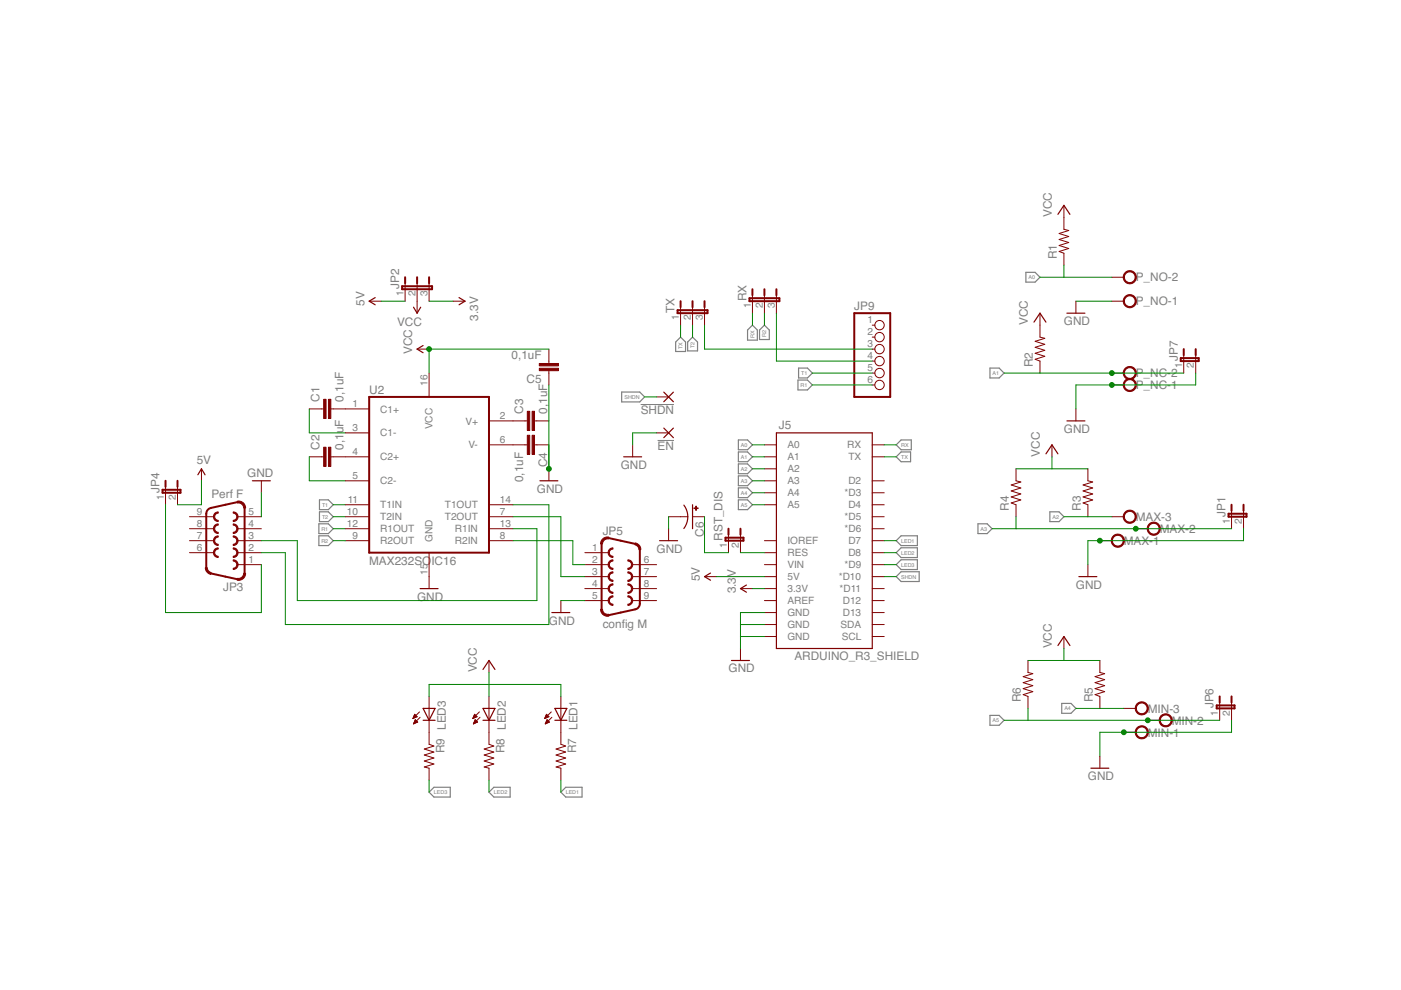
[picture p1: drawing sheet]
<svg xmlns="http://www.w3.org/2000/svg" width="297mm" height="210mm" viewBox="0 0 297 210" stroke-linecap="round" stroke-linejoin="round" font-family="sans-serif">
<path d="M135.8 85.8h7.1M139.4 93.4h3.5" fill="none" stroke="#808080" stroke-width=".21"/>
<g fill="none" stroke="#808080" stroke-width=".25">
<path d="M217.5 57.7h2l1 1.1-1 1h-2zM143.3 72.5l1-1 1.1 1v2h-2.1zM145.8 72.5l1-1 1.1 1v1.9h-2.1zM158.5 70l1-1.1 1.1 1.1v2.1h-2.1zM161 70l1.1-1.1 1 1.1v2h-2.1zM169.3 78h1.9l1 1.1-1 1h-1.9zM209.9 78h1.9l1.1 1.1-1.1 1h-1.9zM131.8 83.1h3.8l1.1 1.1-1.1 1h-3.8zM156.5 93.3h2l1 1-1 1.1h-2zM156.5 95.8h2l1 1.1-1 1h-2zM156.5 98.4h2l1 1-1 1h-2zM169.2 80.6h2l1 1-1 1.1h-2z"/>
<path d="M190 94.3l1.1-1h2.1v2.1h-2.1zM190 96.9l1.1-1.1h2v2.1h-2zM67.6 111.1h2l1.1 1-1.1 1h-2zM67.6 113.6h2l1.1 1-1.1 1.1h-2zM67.7 106h1.9l1.1 1-1.1 1.1h-1.9zM67.7 108.5h1.9l1.1 1.1-1.1 1h-1.9zM156.5 106h2l1 1-1 1.1h-2zM156.5 100.9h2l1 1-1 1.1h-2zM156.5 103.4h2l1 1.1-1 1h-2zM190 114.6l1.1-1h3.4v2.1h-3.4zM190 117.2l1.1-1.1h3.4v2.1h-3.4zM190 119.7l1.1-1h3.4v2.1h-3.4z"/>
<path d="M207.3 111.1h2l1 1-1 1h-2zM222.6 108.5h1.9l1.1 1.1-1.1 1h-1.9zM190 122.3l1.1-1.1h3.8v2.1h-3.8zM209.9 151.7h1.9l1.1 1-1.1 1.1h-1.9zM225.1 149.1h2l1 1.1-1 1h-2zM91 168l1-1.1h3.5v2.1h-3.5zM104.7 166.9h3.5v2.1h-3.5l-1-1zM118.9 168l1.1-1.1h3.4v2.1h-3.4z"/>
</g>
<g fill="none" stroke="#800000" stroke-width=".21">
<path d="M225.6 43.5v5.1l1 .3-2 .6 2 .6-2 .7 2 .6-2 .6 2 .7-2 .6 1 .4v2.5M235.7 58.8h2.6M78.3 63.9h2.5M85.9 60v3.9M88.4 60v6.4M88.4 74h2.6M91 60v3.9M91 79.1v5.1M96.1 63.9h2.5M116.4 74v3.1M116.4 78.6v3M144.3 65.1v3.8"/>
<path d="M146.8 65.1v3.8M149.4 65.1v3.8M159.5 62.6v3.8M162.1 62.6v3.8M164.6 62.6v3.8M184.9 74h.6M184.9 79.1h.6M184.9 68.9h.6M184.9 71.5h.6M184.9 76.6h.6M220.5 66.4v5.1l1 .2-2 .7 2 .6-2 .6 2 .7-2 .6 2 .6-2 .7 1 .4v2.5M228.1 63.9v2.5"/>
<path d="M235.7 63.9h2.6M235.7 79.1h2.6M251 75.3v3.8M253.5 75.3v3.8M42.7 99.4v2.5M65.6 86.7h3M65.6 96.9h3M70.1 86.7h8.2M70.1 96.9h8.2M73.2 91.8h5.1M103.7 89.2h8.1M103.7 94.3h8.1"/>
<path d="M113.3 89.2h3.1M113.3 94.3h3.1M116.4 99.4v2.5M134.1 94.3v2.6M139.2 91.8h2.6M139.2 84.2h2.6M162.1 96.9h2.5M162.1 94.3h2.5M162.1 99.4h2.5M184.9 96.9h2.6M184.9 94.3h2.6M184.9 81.6h.6"/>
<path d="M215.4 99.4v2.5l1 .3-2 .6 2 .7-2 .6 2 .6-2 .7 2 .6-2 .6 1 .4v2.6M223 94.3v2.6M228.1 86.7v2.5M230.7 99.4v2.5l1 .3-2.1 .6 2.1 .7-2.1 .6 2.1 .6-2.1 .7 2.1 .6-2.1 .6 1.1 .4v2.6M235.7 81.6h2.6M35.1 103.2v3.8M37.6 103.2v3.8M40.2 109.6h5.1M40.2 112.1h5.1M40.2 114.6h5.1M40.2 117.2h5.1M50.3 109.6h5.1"/>
<path d="M50.3 112.1h5.1M50.3 114.6h5.1M50.3 117.2h5.1M50.3 119.7h5.1M55.4 101.9v2.6M73.2 101.9h5.1M73.2 107h5.1M73.2 109.6h5.1M73.2 112.1h5.1M73.2 114.6h5.1M91 117.2v7.6M103.7 107h5.1"/>
<path d="M103.7 109.6h5.1M103.7 112.1h5.1M103.7 114.6h5.1M124 117.2h5.1M124 119.7h5.1M134.1 119.7h5.1M141.8 109.6h4M141.8 112.1v2.5M146.8 109.6h2.6M154.5 113.4v3.8M157 113.4v3.8M162.1 101.9h2.5"/>
<path d="M162.1 107h2.5M162.1 114.6h2.5M162.1 117.2h2.5M162.1 119.7h2.5M162.1 104.5h2.5M184.9 101.9h2.6M184.9 107h2.6M184.9 109.6h2.6M184.9 112.1h2.6M184.9 114.6h2.6M184.9 117.2h2.6M184.9 119.7h2.6"/>
<path d="M184.9 104.5h2.6M230.7 119.7v2.6M233.2 114.6h2.5M235.7 109.6h2.6M240.8 112.1h2.6M261.1 108.3v3.8M263.7 108.3v3.8M118.9 127.3v2.6M124 122.3h5.1M124 124.8h5.1M124 127.3h5.1M134.1 122.3h5.1"/>
<path d="M134.1 124.8h5.1M134.1 127.3h5.1M149.4 122.3h2.5M157 124.8h2.5M157 137.5v2.5M162.1 122.3h2.5M162.1 124.8h2.5M162.1 127.3h2.5M162.1 129.9h2.5M162.1 132.4h2.5M162.1 135h2.5M184.9 122.3h2.6"/>
<path d="M184.9 124.8h2.6M184.9 127.3h2.6M184.9 129.9h2.6M184.9 132.4h2.6M184.9 135h2.6M225.6 135v2.5M87.5 152.3h.1M87.6 152.2h.3M87.7 152.1h.4M87.7 153.4h.1M87.7 152h.7M87.8 151.8h.5"/>
<path d="M87.8 153.3h.3M87.8 151.7h.4M87.8 153.2h.6M87.9 151.6h.2M87.9 153.1h.6M87.9 151.5h.1M87.9 152.9h.5M88 152.8h.3M88 152.7h.1M88.1 152.6l.5 .5-.9 .4zM88.4 152l-.5-.6-.4 .9M88.4 152l-.9 .3"/>
<path d="M88.9 150.9l-1.4 1.4M89.1 152.1l-1.4 1.4M91 147.7v10.1l1 .4-2 .6 2 .6-2 .7 2 .6-2 .7 2 .6-2 .6 1 .3v2.5M100.2 152.3h.1M100.3 152.2h.3M100.4 152.1h.4M100.4 152h.7M100.4 153.4h.1M100.5 151.8h.5M100.5 153.3h.3M100.5 151.7h.4M100.5 153.2h.6"/>
<path d="M100.6 151.6h.2M100.6 153.1h.6M100.6 151.5h.1M100.6 152.9h.5M100.6 152.8h.4M100.7 152.7h.1M100.8 152.6l.5 .5-.9 .4zM101.1 152l-.5-.6-.4 .9M101.1 152l-.9 .3M101.6 150.9l-1.4 1.4M101.8 152.1l-1.4 1.4M103.7 140v2.6"/>
<path d="M103.7 147.7v10.1l1 .4-2 .6 2 .6-2 .7 2 .6-2 .7 2 .6-2 .6 1 .3v2.5M115.5 152.3h.1M115.5 152.2h.3M115.6 152.1h.5M115.6 152h.8M115.6 153.4h.2M115.7 151.8h.5M115.7 153.3h.4M115.7 151.7h.4M115.7 153.2h.7M115.8 153.1h.6M115.8 151.6h.2"/>
<path d="M115.8 151.5h.1M115.8 152.9h.5M115.9 152.8h.3M116 152.7h.1M116 152.6l.5 .5-.9 .4zM116.4 152l-.5-.6-.4 .9M116.4 152l-.9 .3M116.9 150.9l-1.4 1.4M117 152.1l-1.4 1.4M118.9 147.7v10.1l1 .4-2 .6 2 .6-2 .7 2 .6-2 .7 2 .6-2 .6 1 .3v2.5M218 140v2.6l1 .2-2.1 .7 2.1 .6-2.1 .6 2.1 .7-2.1 .6 2.1 .6-2.1 .7 1.1 .4v2.5M233.2 140v2.6l1 .2-2 .7 2 .6-2 .6 2 .7-2 .6 2 .6-2 .7 1 .4v2.5"/>
<path d="M238.3 155.3h2.5M238.3 150.2h2.5M243.4 152.7h2.5M258.6 148.9v3.8M261.1 148.9v3.8M233.2 160.3v2.6"/>
<circle cx="186.5" cy="79.1" r=".99"/>
<circle cx="186.5" cy="68.9" r=".99"/>
<circle cx="186.5" cy="71.5" r=".99"/>
<circle cx="186.5" cy="74" r=".99"/>
<circle cx="186.5" cy="76.6" r=".99"/>
<circle cx="186.5" cy="81.6" r=".99"/>
</g>
<g fill="#800000" stroke="#800000" stroke-width=".21">
<path d="M69.6 84.7h.5v4h-.5z"/>
<path d="M68.6 84.7h.5v4h-.5z"/>
<path d="M69.6 94.8h.5v4.1h-.5z"/>
<path d="M68.6 94.8h.5v4.1h-.5z"/>
<path d="M112.8 87.2h.5v4.1h-.5z"/>
<path d="M111.8 87.2h.5v4.1h-.5z"/>
<path d="M111.8 92.3h.5v4.1h-.5z"/>
<path d="M112.8 92.3h.5v4.1h-.5z"/>
<path d="M114.3 77.1h4.1v.5h-4.1z"/>
<path d="M114.3 78.1h4.1v.5h-4.1z"/>
<path d="M147.5 107.3h.1v.9h-.1z"/>
<path d="M147.1 107.7h.9v.1h-.9z"/>
</g>
<g fill="none" stroke="#800000" stroke-width=".25">
<path d="M224.3 45.4l1.3-1.9 1.2 1.9M79.5 63.1l-1.2 .8 1.2 .7M87.7 65.1l.7 1.3 .8-1.3M89.7 73.3l-1.3 .7 1.3 .8M97.3 63.1l1.3 .8-1.3 .7M219.2 68.3l1.3-1.9 1.3 1.9M226.2 66.4h3.8M132.2 96.9h3.8M140.7 83.1l2.1 2.1M140.7 90.8l2.1 2M142.8 83.1l-2.1 2.1M142.8 90.8l-2.1 2"/>
<path d="M164.6 91.8h20.3v45.7h-20.3zM221.8 96.2l1.2-1.9 1.3 1.9M226.2 89.2h3.8M42 100.7l.7-1.3 .8 1.3M53.5 101.9h3.8M114.5 101.9h3.8M139.8 114.6h3.9M145 107.1a4 4 0 0 1 0 5M146.8 107v5.1M89.1 124.8h3.8M117 129.9h3.8M150.6 121.5l-1.2 .8 1.2 .7"/>
<path d="M158.3 124l-1.3 .8 1.3 .8M224.3 136.9l1.3-1.9 1.2 1.9M228.7 122.3h3.9M89.7 152.7h2.5M89.7 150.2h2.5l-1.2 2.5zM102.4 152.7h2.5M102.4 150.2h2.5l-1.2 2.5zM102.4 141.9l1.3-1.9 1.2 1.9M117.6 150.2h2.6l-1.3 2.5zM117.6 152.7h2.6M155.1 140h3.8M231.3 162.9h3.8"/>
</g>
<g fill="none" stroke="#800000" stroke-width=".42">
<path d="M85.9 58.8v1.2M88.4 58.8v1.2M91 58.8v1.2M85.3 60.7h6.3v.6h-6.3zM143.7 65.8h6.3v.6h-6.3zM144.3 63.9v1.2M146.8 63.9v1.2M149.4 63.9v1.2M158.9 63.2h6.3v.7h-6.3zM159.5 61.3v1.3M162.1 61.3v1.3M164.6 61.3v1.3"/>
<path d="M181.1 66.4h7.6v17.8h-7.6zM250.3 75.9h3.8v.7h-3.8zM251 74v1.3M253.5 74v1.3M78.3 84.2h25.4v33h-25.4zM34.5 103.8h3.8v.7h-3.8zM35.1 101.9v1.3M37.6 101.9v1.3M50.3 106.5l-5.6 1.2-.5 .2-.3 .5-.2 .5v11.5M51.9 107.7v13.9M127.6 115.3v13.9M129.1 114.1l5.6 1.2"/>
<path d="M135.7 116.5v11.5l-.2 .5-.3 .5-.5 .2-5.6 1.2M153.8 114h3.8v.6h-3.8zM154.5 112.1v1.3M157 112.1v1.3M260.5 108.9h3.8v.7h-3.8zM261.1 107v1.3M263.7 107v1.3M44.7 121.6l5.6 1.2M258 149.6h3.7v.6h-3.7zM258.6 147.7v1.2M261.1 147.7v1.2"/>
</g>
<g fill="#800000" stroke="#800000" stroke-width=".21">
<path d="M129.3 118.9l.7-.2v.3a.76 .76 0 0 0-.8 .7 .76 .76 0 0 0 .8 .8v.2a1.02 1.02 0 0 1-1-.6 1.02 1.02 0 0 1 .3-1.2z" fill-rule="evenodd"/>
<path d="M133.1 118.7a1.02 1.02 0 0 1 1.1 1 1.02 1.02 0 0 1-1.1 1v-.2a.76 .76 0 0 0 .8-.8 .76 .76 0 0 0-.8-.7z" fill-rule="evenodd"/>
<path d="M129.3 116.4l.7-.2v.2a.76 .76 0 0 0-.8 .8 .76 .76 0 0 0 .8 .7v.3a1.02 1.02 0 0 1-1-.7 1.02 1.02 0 0 1 .3-1.1z" fill-rule="evenodd"/>
<path d="M133.1 123.8a1.02 1.02 0 0 1 1.1 1 1.02 1.02 0 0 1-1.1 1v-.2a.76 .76 0 0 0 .8-.8 .76 .76 0 0 0-.8-.8z" fill-rule="evenodd"/>
<path d="M129.3 121.5l.7-.3v.3a.76 .76 0 0 0-.8 .8 .76 .76 0 0 0 .8 .7v.3a1.02 1.02 0 0 1-1-.7 1.02 1.02 0 0 1 .3-1.1z" fill-rule="evenodd"/>
<path d="M133.1 121.2a1.02 1.02 0 0 1 1.1 1.1 1.02 1.02 0 0 1-1.1 1v-.3a.76 .76 0 0 0 .8-.7 .76 .76 0 0 0-.8-.8z" fill-rule="evenodd"/>
<path d="M129.3 124l.7-.2v.2a.76 .76 0 0 0-.8 .8 .76 .76 0 0 0 .8 .8v.2a1.02 1.02 0 0 1-1-.6 1.02 1.02 0 0 1 .3-1.2z" fill-rule="evenodd"/>
<path d="M133.1 126.3a1.02 1.02 0 0 1 1.1 1 1.02 1.02 0 0 1-1.1 1.1v-.3a.76 .76 0 0 0 .8-.8 .76 .76 0 0 0-.8-.7z" fill-rule="evenodd"/>
<path d="M129.3 126.6l.7-.3v.3a.76 .76 0 0 0-.8 .7 .76 .76 0 0 0 .8 .8v.3a1.02 1.02 0 0 1-1-.7 1.02 1.02 0 0 1 .3-1.1z" fill-rule="evenodd"/>
<path d="M127.8 114.3l.5-.4h.8l-.1 .4h-.5l-.5 .3-.3 .7h-.4l.1-.4z" fill-rule="evenodd"/>
<path d="M134.7 115.1l.5 .2 .5 .5 .2 .7h-.4a1.04 1.04 0 0 0-.9-1z" fill-rule="evenodd"/>
<path d="M127.3 129.2h.4l.2 .5 .3 .4 .8 .1 .1 .4a1.46 1.46 0 0 1-1.8-1.4z" fill-rule="evenodd"/>
<path d="M49.4 116.2a1.02 1.02 0 0 1 1.1 1 1.02 1.02 0 0 1-1.1 1v-.3a.76 .76 0 0 0 .8-.7 .76 .76 0 0 0-.8-.8z" fill-rule="evenodd"/>
<path d="M45.6 116.4l.7-.2v.2a.76 .76 0 0 0-.8 .8 .76 .76 0 0 0 .8 .7v.3a1.02 1.02 0 0 1-1-.7 1.02 1.02 0 0 1 .3-1.1z" fill-rule="evenodd"/>
<path d="M49.4 118.7a1.02 1.02 0 0 1 1.1 1 1.02 1.02 0 0 1-1.1 1v-.2a.76 .76 0 0 0 .8-.8 .76 .76 0 0 0-.8-.7z" fill-rule="evenodd"/>
<path d="M45.6 111.3l.7-.2v.2a.76 .76 0 0 0-.8 .8 .76 .76 0 0 0 .8 .8v.2a1.02 1.02 0 0 1-1-.6 1.02 1.02 0 0 1 .3-1.2z" fill-rule="evenodd"/>
<path d="M49.4 113.6a1.02 1.02 0 0 1 1.1 1 1.02 1.02 0 0 1-1.1 1.1v-.3a.76 .76 0 0 0 .8-.8 .76 .76 0 0 0-.8-.7z" fill-rule="evenodd"/>
<path d="M45.6 113.9l.7-.3v.3a.76 .76 0 0 0-.8 .7 .76 .76 0 0 0 .8 .8v.3a1.02 1.02 0 0 1-1-.7 1.02 1.02 0 0 1 .3-1.1z" fill-rule="evenodd"/>
<path d="M49.4 111.1a1.02 1.02 0 0 1 1.1 1 1.02 1.02 0 0 1-1.1 1v-.2a.76 .76 0 0 0 .8-.8 .76 .76 0 0 0-.8-.8z" fill-rule="evenodd"/>
<path d="M45.6 108.8l.7-.3v.3a.76 .76 0 0 0-.8 .8 .76 .76 0 0 0 .8 .7v.3a1.02 1.02 0 0 1-1-.7 1.02 1.02 0 0 1 .3-1.1z" fill-rule="evenodd"/>
<path d="M49.4 108.5a1.02 1.02 0 0 1 1.1 1.1 1.02 1.02 0 0 1-1.1 1v-.3a.76 .76 0 0 0 .8-.7 .76 .76 0 0 0-.8-.8z" fill-rule="evenodd"/>
<path d="M50.4 122.6l.7-.1 .4-.4 .2-.5h.4a1.45 1.45 0 0 1-1.8 1.4z" fill-rule="evenodd"/>
<path d="M43.5 120.4h.4a1.05 1.05 0 0 0 .9 1l-.1 .4-.7-.4-.4-.6z" fill-rule="evenodd"/>
<path d="M50.3 106.3a1.46 1.46 0 0 1 1.8 1.4h-.4l-.3-.7-.5-.3h-.5z" fill-rule="evenodd"/>
<path d="M238.5 62.9a1.39 1.39 0 0 1 2.2 .2 1.39 1.39 0 0 1-.8 2.1 1.39 1.39 0 0 1-1.8-1.3h.3a1.14 1.14 0 0 1 1.7-1 1.14 1.14 0 0 1 .1 1.9 1.14 1.14 0 0 1-1.8-.7v-.2h-.3z" fill-rule="evenodd"/>
<path d="M238.5 57.8a1.39 1.39 0 0 1 2.2 .3 1.39 1.39 0 0 1-.8 2 1.39 1.39 0 0 1-1.8-1.3h.3a1.14 1.14 0 0 1 1.7-1 1.14 1.14 0 0 1 .1 1.9 1.14 1.14 0 0 1-1.8-.6v-.3h-.3z" fill-rule="evenodd"/>
<path d="M238.5 80.7a1.4 1.4 0 0 1 2.2 .2 1.4 1.4 0 0 1-.8 2.1 1.4 1.4 0 0 1-1.8-1.4h.3a1.14 1.14 0 0 1 1.7-.9 1.14 1.14 0 0 1 .1 1.9 1.14 1.14 0 0 1-1.8-.7v-.3h-.3z" fill-rule="evenodd"/>
<path d="M238.5 78.1a1.4 1.4 0 0 1 2.2 .3 1.4 1.4 0 0 1-.8 2 1.4 1.4 0 0 1-1.8-1.3h.3a1.14 1.14 0 0 1 1.7-1 1.14 1.14 0 0 1 .1 2 1.14 1.14 0 0 1-1.8-.7v-.3h-.3z" fill-rule="evenodd"/>
<path d="M236 113.7a1.39 1.39 0 0 1 2.2 .2 1.39 1.39 0 0 1-.8 2.1 1.39 1.39 0 0 1-1.8-1.4h.3a1.14 1.14 0 0 1 1.6-.9 1.14 1.14 0 0 1 .2 1.9 1.14 1.14 0 0 1-1.8-.7v-.3h-.3z" fill-rule="evenodd"/>
<path d="M243.6 111.1a1.39 1.39 0 0 1 2.2 .3 1.39 1.39 0 0 1-.8 2 1.39 1.39 0 0 1-1.8-1.3h.3a1.14 1.14 0 0 1 1.7-1 1.14 1.14 0 0 1 .1 2 1.14 1.14 0 0 1-1.8-.7v-.3h-.3z" fill-rule="evenodd"/>
<path d="M238.5 108.6a1.39 1.39 0 0 1 2.2 .2 1.39 1.39 0 0 1-.8 2.1 1.39 1.39 0 0 1-1.8-1.3h.3a1.14 1.14 0 0 1 1.7-1 1.14 1.14 0 0 1 .1 1.9 1.14 1.14 0 0 1-1.8-.6v-.3h-.3z" fill-rule="evenodd"/>
<path d="M241.1 154.3a1.4 1.4 0 0 1 2.2 .2 1.4 1.4 0 0 1-.8 2.1 1.4 1.4 0 0 1-1.8-1.3h.2a1.14 1.14 0 0 1 1.7-1 1.14 1.14 0 0 1 .2 1.9 1.14 1.14 0 0 1-1.8-.6l-.1-.3h-.2z" fill-rule="evenodd"/>
<path d="M246.1 151.8a1.4 1.4 0 0 1 2.2 .2 1.4 1.4 0 0 1-.7 2 1.4 1.4 0 0 1-1.8-1.3h.2a1.14 1.14 0 0 1 1.7-.9 1.14 1.14 0 0 1 .1 1.9 1.14 1.14 0 0 1-1.8-.7v-.3h-.2z" fill-rule="evenodd"/>
<path d="M241.1 149.2a1.4 1.4 0 0 1 2.2 .3 1.4 1.4 0 0 1-.8 2 1.4 1.4 0 0 1-1.8-1.3h.2a1.14 1.14 0 0 1 1.7-1 1.14 1.14 0 0 1 .2 2 1.14 1.14 0 0 1-1.8-.7l-.1-.3h-.2z" fill-rule="evenodd"/>
</g>
<g fill="none" stroke="#008000" stroke-width=".21">
<path d="M220.5 58.8h15.2M225.6 56.2v2.6M80.8 63.9h5.1M91 63.9h5.1M116.4 74h-25.4v5.1M144.3 68.9v2.6M146.8 68.9v2.6M149.4 68.9v5.1h35.5M159.5 66.4v2.5M162.1 66.4v2.5M164.6 66.4v10.2h20.3M172.2 79.1h12.7"/>
<path d="M212.9 79.1h38.1M228.1 63.9h7.6M253.5 79.1v2.5h-25.4v5.1M65.6 86.7v5.1h7.6M65.6 96.9v5h7.6M116.4 81.6v17.8M136.7 84.2h2.5M139.2 91.8h-5.1v2.5M159.5 99.4h2.6M159.5 94.3h2.6M159.5 96.9h2.6M172.2 81.6h12.7"/>
<path d="M187.5 94.3h2.5M187.5 96.9h2.5M215.4 99.4h15.3M223 96.9v2.5M35.1 107v22.9h20.3v-10.2M42.7 101.9v5.1h-5.1M55.4 104.5v5.1M70.7 114.6h2.5M70.7 107h2.5M70.7 109.6h2.5M70.7 112.1h2.5M108.8 107h7.6v25.4h-55.9v-15.2h-5.1"/>
<path d="M108.8 112.1h5v15.2h-50.8v-12.7h-7.6M108.8 114.6h12.7v5.1h2.5M108.8 109.6h10.1v12.7h5.1M141.8 109.6v2.5M149.4 109.6v7.6h5.1M157 117.2h5.1M159.5 107h2.6M159.5 101.9h2.6M159.5 104.5h2.6M187.5 114.6h2.5M187.5 119.7h2.5M187.5 117.2h2.5"/>
<path d="M210.3 112.1h50.8M215.4 109.6v2.5M225.6 109.6h10.1M263.7 112.1v2.5h-33v5.1M118.9 127.3h5.1M151.9 122.3h10.2M157 135h5.1M157 132.4h5.1M159.5 124.8h2.6M162.1 129.9h-5.1v7.6M187.5 122.3h2.5M225.6 137.5v2.5"/>
<path d="M91 147.7v-2.6h27.9v2.6M103.7 142.6v5.1M212.9 152.7h45.7M218 140h15.2M218 150.2v2.5M228.1 150.2h10.2M261.1 152.7v2.6h-27.9v5M91 165.4v2.6M103.7 165.4v2.6M118.9 165.4v2.6"/>
</g>
<g fill="#008000" stroke="#008000" stroke-width=".21">
<circle cx="116.4" cy="99.4" r=".51"/>
<circle cx="233.2" cy="114.6" r=".51"/>
<circle cx="238.3" cy="155.3" r=".51"/>
<circle cx="235.7" cy="81.6" r=".51"/>
<circle cx="91" cy="74" r=".51"/>
<circle cx="235.7" cy="79.1" r=".51"/>
<circle cx="240.8" cy="112.1" r=".51"/>
<circle cx="243.4" cy="152.7" r=".51"/>
</g>
<g font-size="2.5" fill="#808080">
<text x="223" y="46.1" transform="rotate(-90 223 46.1)">VCC</text>
<text x="224.1" y="55" transform="rotate(-90 224.1 55)">R1</text>
<text x="240.8" y="59.7">P_NO-2</text>
<text x="77.3" y="64.9" transform="rotate(-90 77.3 64.9)">5V</text>
<text x="84.6" y="61.3" transform="rotate(-90 84.6 61.3)">JP2</text>
<text x="158.3" y="63.9" transform="rotate(-90 158.3 63.9)">RX</text>
<text x="181.1" y="65.8">JP9</text>
<text x="240.8" y="64.7">P_NO-1</text>
<text x="84.2" y="69.2">VCC</text>
<text x="101.4" y="68" transform="rotate(-90 101.4 68)">3.3V</text>
<text x="143" y="66.4" transform="rotate(-90 143 66.4)">TX</text>
<text x="217.9" y="68.9" transform="rotate(-90 217.9 68.9)">VCC</text>
<text x="225.6" y="68.9">GND</text>
<text x="87.4" y="75" transform="rotate(-90 87.4 75)">VCC</text>
<text x="108.4" y="76.2">0,1uF</text>
<text x="219" y="77.8" transform="rotate(-90 219 77.8)">R2</text>
<text x="249.7" y="76.6" transform="rotate(-90 249.7 76.6)">JP7</text>
<text x="78.3" y="83.5">U2</text>
<text x="111.6" y="81.2">C5</text>
<text x="240.8" y="82.5">P_NC-1</text>
<text x="240.8" y="80">P_NC-2</text>
<text x="67.7" y="85.2" transform="rotate(-90 67.7 85.2)">C1</text>
<text x="72.8" y="85.2" transform="rotate(-90 72.8 85.2)">0,1uF</text>
<text x="110.9" y="87.7" transform="rotate(-90 110.9 87.7)">C3</text>
<text x="116" y="87.7" transform="rotate(-90 116 87.7)">0,1uF</text>
<text x="135.8" y="87.8">SHDN</text>
<text x="67.7" y="95.3" transform="rotate(-90 67.7 95.3)">C2</text>
<text x="72.8" y="95.3" transform="rotate(-90 72.8 95.3)">0,1uF</text>
<text x="139.4" y="95.4">EN</text>
<text x="165.1" y="91">J5</text>
<text x="225.6" y="91.8">GND</text>
<text x="41.7" y="98.4">5V</text>
<text x="52.4" y="101.2">GND</text>
<text x="116" y="99" transform="rotate(-90 116 99)">C4</text>
<text x="131.6" y="99.4">GND</text>
<text x="220.5" y="96.9" transform="rotate(-90 220.5 96.9)">VCC</text>
<text x="33.8" y="104.5" transform="rotate(-90 33.8 104.5)">JP4</text>
<text x="44.8" y="105.6">Perf F</text>
<text x="110.9" y="102.2" transform="rotate(-90 110.9 102.2)">0,1uF</text>
<text x="113.8" y="104.5">GND</text>
<text x="127.8" y="113.4">JP5</text>
<text x="149.3" y="113.8" transform="rotate(-90 149.3 113.8)">C6</text>
<text x="213.9" y="108.3" transform="rotate(-90 213.9 108.3)">R4</text>
<text x="229.1" y="108.3" transform="rotate(-90 229.1 108.3)">R3</text>
<text x="240.8" y="110.4">MAX-3</text>
<text x="245.9" y="113">MAX-2</text>
<text x="259.9" y="109.6" transform="rotate(-90 259.9 109.6)">JP1</text>
<text x="78.3" y="119.7">MAX232SO</text>
<text x="91.5" y="119.7">IC16</text>
<text x="139.2" y="117.2">GND</text>
<text x="153.2" y="114.6" transform="rotate(-90 153.2 114.6)">RST_DIS</text>
<text x="238.3" y="115.5">MAX-1</text>
<text x="47.3" y="125.3">JP3</text>
<text x="148.4" y="123.3" transform="rotate(-90 148.4 123.3)">5V</text>
<text x="156" y="125.8" transform="rotate(-90 156 125.8)">3.3V</text>
<text x="228.1" y="124.8">GND</text>
<text x="88.4" y="127.3">GND</text>
<text x="116.4" y="132.4">GND</text>
<text x="127.8" y="133">confg M</text>
<text x="131.8" y="133">i</text>
<text x="223" y="137.5" transform="rotate(-90 223 137.5)">VCC</text>
<text x="101.1" y="142.6" transform="rotate(-90 101.1 142.6)">VCC</text>
<text x="154.5" y="142.6">GND</text>
<text x="168.4" y="140">ARDUINO_R3_SHIELD</text>
<text x="216.5" y="148.9" transform="rotate(-90 216.5 148.9)">R6</text>
<text x="231.7" y="148.9" transform="rotate(-90 231.7 148.9)">R5</text>
<text x="94.5" y="154.8" transform="rotate(-90 94.5 154.8)">LED3</text>
<text x="107.2" y="154.8" transform="rotate(-90 107.2 154.8)">LED2</text>
<text x="122.5" y="154.8" transform="rotate(-90 122.5 154.8)">LED1</text>
<text x="243.3" y="151.1">MIN-3</text>
<text x="248.4" y="153.6">MIN-2</text>
<text x="257.3" y="150.2" transform="rotate(-90 257.3 150.2)">JP6</text>
<text x="94.2" y="159.7" transform="rotate(-90 94.2 159.7)">R9</text>
<text x="106.9" y="159.7" transform="rotate(-90 106.9 159.7)">R8</text>
<text x="122.2" y="159.7" transform="rotate(-90 122.2 159.7)">R7</text>
<text x="243.3" y="156.2">MIN-1</text>
<text x="230.6" y="165.4">GND</text>
</g>
<g font-size="2.1" fill="#808080">
<text x="85.5" y="62.9" transform="rotate(-90 85.5 62.9)">1</text>
<text x="88.1" y="62.9" transform="rotate(-90 88.1 62.9)">2</text>
<text x="90.6" y="62.9" transform="rotate(-90 90.6 62.9)">3</text>
<text x="159.2" y="65.4" transform="rotate(-90 159.2 65.4)">1</text>
<text x="161.7" y="65.4" transform="rotate(-90 161.7 65.4)">2</text>
<text x="164.3" y="65.4" transform="rotate(-90 164.3 65.4)">3</text>
<text x="143.9" y="67.9" transform="rotate(-90 143.9 67.9)">1</text>
<text x="146.5" y="67.9" transform="rotate(-90 146.5 67.9)">2</text>
<text x="149" y="67.9" transform="rotate(-90 149 67.9)">3</text>
<text x="184" y="68.6">1</text>
<text x="184" y="71.1">2</text>
<text x="184" y="73.7">3</text>
<text x="184" y="76.2">4</text>
<text x="90.6" y="81.8" transform="rotate(-90 90.6 81.8)">16</text>
<text x="184" y="78.7">5</text>
<text x="184" y="81.3">6</text>
<text x="250.6" y="78.1" transform="rotate(-90 250.6 78.1)">1</text>
<text x="253.1" y="78.1" transform="rotate(-90 253.1 78.1)">2</text>
<text x="74.8" y="86.4">1</text>
<text x="80.6" y="87.5">C1+</text>
<text x="106" y="88.9">2</text>
<text x="74.8" y="91.4">3</text>
<text x="80.6" y="92.5">C1-</text>
<text x="91.7" y="91" transform="rotate(-90 91.7 91)">VCC</text>
<text x="98.7" y="90">V+</text>
<text x="99.3" y="95.1">V-</text>
<text x="106" y="94">6</text>
<text x="167" y="95.1">A0</text>
<text x="179.6" y="95.1">RX</text>
<text x="74.8" y="96.5">4</text>
<text x="74.8" y="101.6">5</text>
<text x="80.6" y="97.6">C2+</text>
<text x="167" y="97.6">A1</text>
<text x="167" y="100.2">A2</text>
<text x="179.9" y="97.6">TX</text>
<text x="34.7" y="106" transform="rotate(-90 34.7 106)">1</text>
<text x="37.3" y="106" transform="rotate(-90 37.3 106)">2</text>
<text x="73.7" y="106.7">11</text>
<text x="80.6" y="102.7">C2-</text>
<text x="80.6" y="107.8">T1IN</text>
<text x="94.3" y="107.8">T1OUT</text>
<text x="106" y="106.7">14</text>
<text x="167" y="102.7">A3</text>
<text x="167" y="105.2">A4</text>
<text x="167" y="107.8">A5</text>
<text x="179" y="105.2">*D3</text>
<text x="179.9" y="102.7">D2</text>
<text x="179.9" y="107.8">D4</text>
<text x="41.7" y="111.7">8</text>
<text x="41.7" y="109.2">9</text>
<text x="52.7" y="111.7">4</text>
<text x="52.7" y="109.2">5</text>
<text x="73.6" y="109.2">10</text>
<text x="73.6" y="111.7">12</text>
<text x="80.6" y="110.3">T2IN</text>
<text x="80.6" y="112.9">R1OUT</text>
<text x="94.3" y="110.3">T2OUT</text>
<text x="96.5" y="112.9">R1IN</text>
<text x="106" y="109.2">7</text>
<text x="106" y="111.7">13</text>
<text x="179" y="110.3">*D5</text>
<text x="179" y="112.9">*D6</text>
<text x="260.8" y="111.1" transform="rotate(-90 260.8 111.1)">1</text>
<text x="263.3" y="111.1" transform="rotate(-90 263.3 111.1)">2</text>
<text x="41.7" y="116.8">6</text>
<text x="41.7" y="114.3">7</text>
<text x="52.7" y="119.4">1</text>
<text x="52.7" y="116.8">2</text>
<text x="52.7" y="114.3">3</text>
<text x="74.8" y="114.3">9</text>
<text x="80.6" y="115.4">R2OUT</text>
<text x="91.7" y="114.8" transform="rotate(-90 91.7 114.8)">GND</text>
<text x="96.5" y="115.4">R2IN</text>
<text x="106" y="114.3">8</text>
<text x="125.5" y="116.8">1</text>
<text x="125.5" y="119.4">2</text>
<text x="136.5" y="119.4">6</text>
<text x="154.1" y="116.2" transform="rotate(-90 154.1 116.2)">1</text>
<text x="156.6" y="116.2" transform="rotate(-90 156.6 116.2)">2</text>
<text x="167" y="117.9">RES</text>
<text x="167" y="115.4">IOREF</text>
<text x="179.9" y="115.4">D7</text>
<text x="179.9" y="117.9">D8</text>
<text x="90.6" y="121.9" transform="rotate(-90 90.6 121.9)">15</text>
<text x="125.5" y="121.9">3</text>
<text x="125.5" y="124.4">4</text>
<text x="136.5" y="121.9">7</text>
<text x="136.5" y="124.4">8</text>
<text x="167" y="120.5">VIN</text>
<text x="167" y="123">5V</text>
<text x="167" y="125.6">3.3V</text>
<text x="177.8" y="123">*D10</text>
<text x="178" y="125.6">*D11</text>
<text x="179" y="120.5">*D9</text>
<text x="125.5" y="127">5</text>
<text x="136.5" y="127">9</text>
<text x="167" y="128.1">AREF</text>
<text x="167" y="130.6">GND</text>
<text x="178.7" y="128.1">D12</text>
<text x="178.7" y="130.6">D13</text>
<text x="167" y="133.2">GND</text>
<text x="167" y="135.7">GND</text>
<text x="178.2" y="133.2">SDA</text>
<text x="178.4" y="135.7">SCL</text>
<text x="258.2" y="151.7" transform="rotate(-90 258.2 151.7)">1</text>
<text x="260.8" y="151.7" transform="rotate(-90 260.8 151.7)">2</text>
</g>
<g font-size="1.1" fill="#808080">
<text x="218.1" y="59.2">A0</text>
<text x="159.9" y="71.6" transform="rotate(-90 159.9 71.6)">RX</text>
<text x="162.5" y="71.4" transform="rotate(-90 162.5 71.4)">R2</text>
<text x="144.7" y="74" transform="rotate(-90 144.7 74)">TX</text>
<text x="147.2" y="73.8" transform="rotate(-90 147.2 73.8)">T2</text>
<text x="169.7" y="82">R1</text>
<text x="169.9" y="79.5">T1</text>
<text x="210.4" y="79.5">A1</text>
<text x="132.4" y="84.6">SHDN</text>
<text x="157.1" y="94.7">A0</text>
<text x="191.1" y="94.7">RX</text>
<text x="157.1" y="97.3">A1</text>
<text x="157.1" y="99.8">A2</text>
<text x="191.1" y="97.3">TX</text>
<text x="68.3" y="107.4">T1</text>
<text x="157.1" y="102.3">A3</text>
<text x="157.1" y="104.9">A4</text>
<text x="157.1" y="107.4">A5</text>
<text x="68.2" y="112.5">R1</text>
<text x="68.3" y="110">T2</text>
<text x="207.9" y="112.5">A3</text>
<text x="223.1" y="110">A2</text>
<text x="68.2" y="115">R2</text>
<text x="191.1" y="115">LED1</text>
<text x="191.1" y="117.6">LED2</text>
<text x="191.1" y="120.1">LED3</text>
<text x="191.1" y="122.7">SHDN</text>
<text x="210.4" y="153.1">A5</text>
<text x="225.7" y="150.6">A4</text>
<text x="92" y="168.4">LED3</text>
<text x="104.7" y="168.4">LED2</text>
<text x="119.9" y="168.4">LED1</text>
</g>
</svg>
